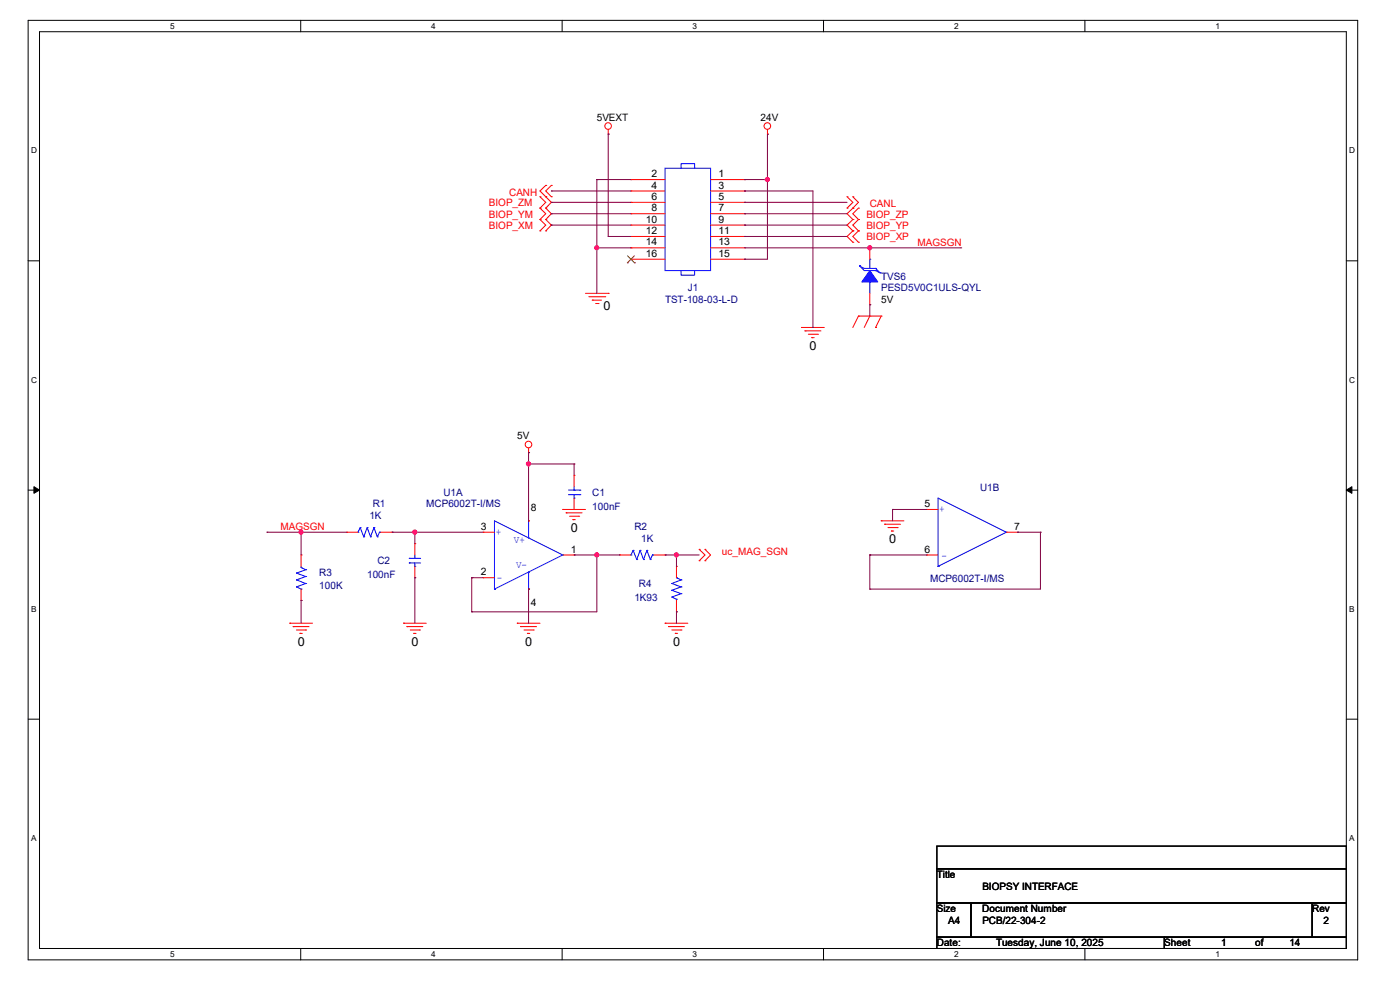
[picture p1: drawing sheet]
<svg xmlns="http://www.w3.org/2000/svg" width="297mm" height="210mm" viewBox="0 0 297 210" stroke-linecap="round" stroke-linejoin="round" font-family="sans-serif">
<path d="M6 4.3h282v199.3h-282zM8.4 6.7h277.2v194.5h-277.2z" fill="none" stroke="#000" stroke-width=".21"/>
<g fill="#fff">
<path d="M36.1 4.6h.9v1.9h-.9z"/>
<path d="M36.1 201.5h.9v1.9h-.9z"/>
</g>
<path d="M63.8 4.3v2.4M63.8 201.2v2.4" fill="none" stroke="#000" stroke-width=".21"/>
<g fill="#fff">
<path d="M91.5 4.6h.9v1.9h-.9z"/>
<path d="M91.5 201.5h.9v1.9h-.9z"/>
</g>
<path d="M119.3 4.3v2.4M119.3 201.2v2.4" fill="none" stroke="#000" stroke-width=".21"/>
<g fill="#fff">
<path d="M146.9 4.6h1v1.9h-1z"/>
<path d="M146.9 201.5h1v1.9h-1z"/>
</g>
<path d="M174.7 4.3v2.4M174.7 201.2v2.4" fill="none" stroke="#000" stroke-width=".21"/>
<g fill="#fff">
<path d="M202.4 4.6h.9v1.9h-.9z"/>
<path d="M202.4 201.5h.9v1.9h-.9z"/>
</g>
<path d="M230.2 4.3v2.4M230.2 201.2v2.4" fill="none" stroke="#000" stroke-width=".21"/>
<g fill="#fff">
<path d="M257.9 4.6h.9v1.9h-.9z"/>
<path d="M257.9 201.5h.9v1.9h-.9z"/>
<path d="M6.6 31h1.2v1.9h-1.2z"/>
<path d="M286.3 31h1.2v1.9h-1.2z"/>
<path d="M6.6 79.6h1.2v1.9h-1.2z"/>
<path d="M286.3 79.6h1.2v1.9h-1.2z"/>
</g>
<path d="M6 55.3h2.4M285.6 55.3h2.4" fill="none" stroke="#000" stroke-width=".21"/>
<g fill="#fff">
<path d="M6.6 128.3h1.1v1.9h-1.1z"/>
<path d="M286.3 128.3h1.1v1.9h-1.1z"/>
</g>
<path d="M6 104h2.4M285.6 104h2.4" fill="none" stroke="#000" stroke-width=".21"/>
<path d="M7.2 103.3l1.2 .7-1.2 .6zM285.6 104l1.2-.7v1.3z" fill="#000" stroke="#000" stroke-width=".21"/>
<g fill="#fff">
<path d="M6.6 176.9h1.1v1.9h-1.1z"/>
<path d="M286.3 176.9h1.1v1.9h-1.1z"/>
</g>
<path d="M6 152.6h2.4M285.6 152.6h2.4M198.8 179.5h86.8v4.8h-86.8zM198.8 184.3h86.8v7.3h-86.8zM198.8 191.6h7.2v7.2h-7.2zM198.8 198.8h48.2v2.4h-48.2zM206 191.6h72.4v7.2h-72.4zM247 198.8h38.6v2.4h-38.6zM278.4 191.6h7.2v7.2h-7.2z" fill="none" stroke="#000" stroke-width=".21"/>
<g fill="none" stroke="#f00" stroke-width=".21">
<path d="M115.8 39.3h.1M115.8 39.3l-1.2 1.2 2.4 2.4-1.2 1.3M117 39.3h.1M117 39.3l-1.2 1.2 1.2 1.2M129 28.4h.1M129 27.5v.9M133.9 38.1h.1M133.9 38.1h7.2M150.7 38.1h7.3M158 38.1h.1M162.8 28.4h.1M162.8 27.5v.9"/>
<path d="M114.6 49h.1M114.6 46.6h.1M114.6 44.2h.1M114.6 41.7h.1M114.6 46.6l1.2 1.2-1.2 1.2M114.6 44.2l1.2 1.1-1.2 1.3M114.6 41.7l1.2 1.2-1.2 1.3M115.8 41.7h.1M115.8 46.6h.1M115.8 49h.1M115.8 44.2h.1M115.8 46.6l1.2 1.2-1.2 1.2"/>
<path d="M115.8 44.2l1.2 1.1-1.2 1.3M117 41.7h.1M133.9 40.5h.1M133.9 42.9h.1M133.9 45.3h.1M133.9 47.8h.1M133.9 50.2h.1M133.9 52.6h.1M133.9 55h.1M133.9 40.5h7.2M133.9 42.9h7.2M133.9 45.3h7.2"/>
<path d="M133.9 47.8h7.2M133.9 50.2h7.2M133.9 52.6h7.2M133.9 55h7.2M150.7 40.5h7.3M150.7 42.9h7.3M150.7 45.3h7.3M150.7 47.8h7.3M150.7 50.2h7.3M150.7 52.6h7.3M150.7 55h7.3M158 40.5h.1"/>
<path d="M158 42.9h.1M158 45.3h.1M158 47.8h.1M158 50.2h.1M158 52.6h.1M158 55h.1M179.7 41.7h.1M179.7 44.2h.1M179.7 41.7l1.2 1.2-1.2 1.3M180.9 41.7h.1M180.9 44.2h.1M180.9 49h.1"/>
<path d="M180.9 51.4h.1M180.9 46.6h.1M180.9 41.7l1.2 1.2-1.2 1.3M180.9 49l-1.2 1.2 1.2 1.2M180.9 46.6l-1.2 1.2 1.2 1.2M180.9 44.2l-1.2 1.1 1.2 1.3M182.1 51.4h.1M182.1 49h.1M182.1 46.6h.1M182.1 44.2h.1M182.1 49l-1.2 1.2 1.2 1.2M182.1 46.6l-1.2 1.2 1.2 1.2"/>
<path d="M182.1 44.2l-1.2 1.1 1.2 1.3M184.5 52.6h.1M184.5 52.6v2.4M124.2 62.2h4.8M124.9 62.9h3.4M125.6 63.7h.1M125.6 63.7h2M126.4 64.4h.5M126.9 64.4h.1M128.3 62.9h.1M129 62.2h.1M170.1 69.5h.1"/>
<path d="M170.1 69.5h4.8M170.8 70.2h.1M170.8 70.2h3.4M171.5 70.9h1.9M172.2 71.6h.1M172.2 71.6h.5M173.4 70.9h.1M182.1 67.1h.1M182.1 67.1l-1.2 2.4M182.1 67.1h4.8M184.5 67.1h.1M184.5 64.6h.1"/>
<path d="M184.5 67.1l-1.2 2.4M184.5 62.2v2.4M185.8 69.5h.1M186.9 67.1h.1M186.9 67.1l-1.1 2.4M112.1 96h.1M112.1 95v1M63.9 117.7h.1M63.9 117.7v2.4M73.5 112.9h.1M73.5 112.9h2.4M80.8 112.9h2.4"/>
<path d="M83.2 112.9h.1M88 115.3h.1M88 115.3v2.4M102.5 112.9h.1M102.5 112.9h2.4M112.1 110.5h.1M119.4 108.1h.1M119.4 108.1h4.8M119.4 117.7h2.4M120.1 108.8h.1M120.1 108.8h3.4M120.8 109.5h2"/>
<path d="M121.5 110.2h.1M121.5 110.2h.5M121.8 117.7h.1M121.8 100.8h.1M121.8 108.1h.1M121.8 100.8v2.5M121.8 105.7v2.4M122.8 109.5h.1M131.4 117.7h.1M131.4 117.7h2.5M138.7 117.7h2.4M141.1 117.7h.1"/>
<path d="M148.3 116.5h.1M148.3 119h.1M148.3 116.5l1.3 1.2-1.3 1.3M149.6 116.5h.1M149.6 119h.1M149.6 116.5l1.1 1.2-1.1 1.3M186.9 110.5h.1M186.9 110.5h4.9M187.7 111.2h.1M187.7 111.2h3.4M188.4 111.9h1.9M189.1 112.6h.1"/>
<path d="M189.1 112.6h.5M190.3 111.9h.1M196.6 108.1h.1M196.6 117.7h.1M196.6 108.1h2.4M196.6 117.7h2.4M213.5 112.9h2.4M215.9 112.9h.1M61.5 132.2h.1M61.5 132.2h4.8M62.2 132.9h.1M62.2 132.9h3.4"/>
<path d="M62.9 133.6h2M63.6 134.4h.1M63.6 134.4h.5M63.9 127.4h.1M63.9 125v2.4M64.9 133.6h.1M85.6 132.2h.1M85.6 132.2h4.8M86.3 132.9h.1M86.3 132.9h3.4M87 133.6h2M87.8 134.4h.1"/>
<path d="M87.8 134.4h.5M88 122.6h.1M88 120.1v2.5M89 133.6h.1M102.5 122.6h.1M102.5 122.6h2.4M109.7 132.2h.1M109.7 132.2h4.9M110.4 132.9h.1M110.4 132.9h3.4M111.2 133.6h1.9M111.9 134.4h.1"/>
<path d="M111.9 134.4h.5M112.1 125h.1M113.1 133.6h.1M141.1 132.2h.1M141.1 132.2h4.8M141.8 132.9h.1M141.8 132.9h3.4M142.5 133.6h2M143.3 134.4h.1M143.3 134.4h.5M143.5 120.1h.1M143.5 129.8h.1"/>
<path d="M143.5 120.1v2.5M143.5 127.4v2.4M144.5 133.6h.1"/>
<circle cx="129" cy="26.7" r=".7"/>
<circle cx="162.8" cy="26.7" r=".7"/>
<circle cx="112.1" cy="94.3" r=".7"/>
</g>
<g fill="none" stroke="#00f" stroke-width=".21">
<path d="M141.1 35.7h9.6v21.7h-9.6zM144.5 35.7v-1h2.9v1M144.5 57.4v1h2.9v-1M182.4 56.4h.1M182.4 56.4l.9 1h2.5M182.4 56.4l.9 .5h2.5M184.5 55h.1M184.5 59.8h.1M184.5 55v1.9M184.5 59.8v2.4M185.8 57.4h.1M185.8 56.9h.1"/>
<path d="M185.8 56.9l.9 1M185.8 57.4l.9 .5M186.7 57.9h.1M75.9 112.9h.1M76.4 111.9h.1M76.4 111.9l.8 2M76.4 111.9l-.5 1M77.2 113.9h.1M77.9 111.9h.1M77.9 111.9l.7 2M77.9 111.9l-.7 2M78.6 113.9h.1"/>
<path d="M79.3 111.9h.1M79.3 111.9l.8 2M79.3 111.9l-.7 2M80.1 113.9h.1M80.5 112.9h.1M80.5 112.9l-.4 1M80.5 112.9h.3M86.8 118.4h.1M86.8 119.4h.1M86.8 118.4h2.4M86.8 119.4h2.4M88 118.4h.1"/>
<path d="M88 117.7v.7M88 119.4v.7M112.1 114.1h.1M112.1 110.5v3.6M119.4 117.7h.1M119.4 117.7l-14.5-7.2v14.5M119.4 117.7l-14.5 7.3M120.6 104h2.4M120.6 104.9h2.4M121.8 105.7h.1M121.8 104h.1M121.8 103.3v.7"/>
<path d="M121.8 104.9v.8M123 104h.1M123 104.9h.1M133.9 117.7h.1M134.3 116.8h.1M134.3 116.8l.8 1.9M134.3 116.8l-.4 .9M135.1 118.7h.1M135.8 116.8h.1M135.8 116.8l.7 1.9M135.8 116.8l-.7 1.9M136.5 118.7h.1"/>
<path d="M137.2 116.8h.1M137.2 116.8l.8 1.9M137.2 116.8l-.7 1.9M138 118.7h.1M138.4 117.7h.1M138.4 117.7l-.4 1M138.4 117.7h.3M213.5 112.9h.1M213.5 112.9l-14.5 7.2M213.5 112.9l-14.5-7.2v14.4M62.9 121.6h.1M62.9 123h.1"/>
<path d="M62.9 124.5h.1M62.9 121.6l2 .7M62.9 123l2 .8M62.9 124.5l1 .5M63.9 125h.1M63.9 120.4h.1M63.9 120.4l1 .5M63.9 120.1v.3M64.9 120.9h.1M64.9 122.3h.1M64.9 123.8h.1M64.9 120.9l-2 .7"/>
<path d="M64.9 122.3l-2 .7M64.9 123.8l-2 .7M88 120.1h.1M104.9 125h.1M112.1 121.4h.1M112.1 121.4v3.6M142.5 126.7h.1M142.5 125.2h.1M142.5 123.8h.1M142.5 126.7l1 .4M142.5 125.2l2 .7M142.5 123.8l2 .7"/>
<path d="M143.5 122.6h.1M143.5 127.1h.1M143.5 122.6l1 .4M143.5 127.1v.3M144.5 125.9h.1M144.5 124.5h.1M144.5 123h.1M144.5 125.9l-2 .8M144.5 124.5l-2 .7M144.5 123l-2 .8M199 120.1h.1"/>
</g>
<path d="M133.1 55.8h.1M133.1 54.3l1.5 1.5M134.6 54.3l-1.5 1.5M134.6 55.8h.1" fill="none" stroke="#804000" stroke-width=".21"/>
<path d="M184.5 57.4l1.7 2.4h-3.4z" fill-rule="evenodd" fill="#00f" stroke="#00f" stroke-width=".21"/>
<g fill="none" stroke="#800040" stroke-width=".21">
<path d="M126.6 38.1h.1M126.6 38.1h7.3M126.6 38.1v24.1M129 28.4h.1M129 28.4v21.8M158 38.1h.1M158 38.1h4.8M162.8 28.4h.1M162.8 38.1h.1M162.8 28.4v26.6h-4.8M117 40.5h.1M117 47.8h.1"/>
<path d="M117 45.3h.1M117 42.9h.1M117 40.5h16.9M117 42.9h16.9M117 47.8h16.9M117 45.3h16.9M126.6 52.6h.1M126.6 52.6h7.3M129 50.2h.1M129 50.2h4.9M158 55h.1M158 40.5h.1"/>
<path d="M158 42.9h.1M158 50.2h.1M158 47.8h.1M158 45.3h.1M158 52.6h45.8M158 40.5h14.5v29M158 42.9h21.7M158 50.2h21.7M158 47.8h21.7M158 45.3h21.7M184.5 52.6h.1M203.8 52.6h.1"/>
<path d="M172.5 69.5h.1M184.5 64.6h.1M184.5 64.6v2.5M112.1 96h.1M112.1 98.4h.1M112.1 96v14.5M112.1 98.4h9.7M121.8 98.4h.1M121.8 98.4v2.4M56.6 112.9h.1M56.6 112.9h16.9M63.9 112.9h.1"/>
<path d="M63.9 112.9v4.8M83.2 112.9h.1M83.2 112.9h19.3M88 112.9h.1M88 112.9v2.4M121.8 117.7h.1M121.8 117.7h9.6M126.6 117.7h.1M126.6 117.7v12.1h-26.5M141.1 117.7h.1M141.1 117.7h7.2M143.5 117.7h.1"/>
<path d="M143.5 117.7v2.4M184.5 117.7h.1M184.5 117.7h12.1M184.5 117.7v7.3M189.4 108.1h.1M189.4 108.1h7.2M189.4 108.1v2.4M215.9 112.9h.1M215.9 112.9h4.8M220.7 112.9h.1M220.7 112.9v12.1h-36.2M63.9 127.4h.1"/>
<path d="M63.9 127.4v4.8M88 122.6h.1M88 122.6v9.6M100.1 122.6h.1M100.1 129.8h.1M100.1 122.6h2.4M100.1 122.6v7.2M112.1 125h.1M112.1 125v7.2M143.5 129.8h.1M143.5 129.8v2.4M184.5 125h.1"/>
</g>
<g fill="#f0f" stroke="#f0f" stroke-width=".21">
<circle cx="162.8" cy="38.1" r=".44"/>
<circle cx="126.6" cy="52.6" r=".44"/>
<circle cx="112.1" cy="98.4" r=".44"/>
<circle cx="88" cy="112.9" r=".44"/>
<circle cx="63.9" cy="112.9" r=".44"/>
<circle cx="143.5" cy="117.7" r=".44"/>
<circle cx="126.6" cy="117.7" r=".44"/>
<circle cx="184.5" cy="52.6" r=".44"/>
</g>
<g font-size="2.6">
<text x="128.1" y="65.8">0</text>
<text x="171.7" y="74.3">0</text>
<text x="121.1" y="112.9">0</text>
<text x="188.6" y="115.3">0</text>
<text x="63.2" y="137">0</text>
<text x="87.3" y="137">0</text>
<text x="111.4" y="137">0</text>
<text x="142.8" y="137">0</text>
</g>
<g font-size="2.2">
<text x="126.6" y="25.6">5VEXT</text>
<text x="161.4" y="25.6">24V</text>
<text x="138.2" y="37.6">2</text>
<text x="138.2" y="40">4</text>
<text x="152.4" y="37.6">1</text>
<text x="152.4" y="40">3</text>
<text x="137" y="47.2">10</text>
<text x="138.2" y="42.4">6</text>
<text x="138.2" y="44.8">8</text>
<text x="152.4" y="42.4">5</text>
<text x="152.4" y="44.8">7</text>
<text x="152.4" y="47.2">9</text>
<text x="137" y="49.7">12</text>
<text x="137" y="52.1">14</text>
<text x="152.4" y="49.7">11</text>
<text x="152.4" y="52.1">13</text>
<text x="137" y="54.5">16</text>
<text x="152.4" y="54.5">15</text>
<text x="186.9" y="64.2">5V</text>
<text x="109.7" y="93.2">5V</text>
<text x="196.1" y="107.6">5</text>
<text x="102" y="112.4">3</text>
<text x="112.6" y="108.3">8</text>
<text x="215.2" y="112.4">7</text>
<text x="121.1" y="117.2">1</text>
<text x="196.1" y="117.2">6</text>
<text x="102" y="122">2</text>
<text x="112.6" y="128.6">4</text>
<text x="198.8" y="186.3">Title</text>
<text x="208.4" y="188.7">BIOPSY INTERFACE</text>
<text x="198.8" y="193.5">Size</text>
<text x="201.2" y="196">A4</text>
<text x="208.4" y="193.5">Document Number</text>
<text x="208.4" y="196">PCB/22-304-2</text>
<text x="278.4" y="193.5">Rev</text>
<text x="280.8" y="196">2</text>
<text x="198.8" y="200.8">Date:</text>
<text x="211.3" y="200.8">Tuesday, June 10, 2025</text>
<text x="247" y="200.8">Sheet</text>
<text x="259.1" y="200.8">1</text>
<text x="266.3" y="200.8">of</text>
<text x="273.6" y="200.8">14</text>
</g>
<g font-size="2.2" fill="#f00">
<text x="108" y="41.5">CANH</text>
<text x="103.7" y="46.1">BIOP_YM</text>
<text x="103.7" y="43.7">BIOP_ZM</text>
<text x="183.8" y="46.1">BIOP_ZP</text>
<text x="184.5" y="43.9">CANL</text>
<text x="103.7" y="48.6">BIOP_XM</text>
<text x="183.8" y="51">BIOP_XP</text>
<text x="183.8" y="48.6">BIOP_YP</text>
<text x="194.6" y="52.1">MAGSGN</text>
<text x="59.5" y="112.4">MAGSGN</text>
<text x="153.2" y="117.8">uc_MAG_SGN</text>
</g>
<g font-size="2.2" fill="#000080">
<text x="186.9" y="59.4">TVS6</text>
<text x="141.1" y="64.2">TST-108-03-L-D</text>
<text x="145.9" y="61.8">J1</text>
<text x="186.9" y="61.8">PESD5V0C1ULS-QYL</text>
<text x="79.1" y="107.7">R1</text>
<text x="90.4" y="107.7">MCP6002T-I/MS</text>
<text x="94.1" y="105.2">U1A</text>
<text x="125.6" y="105.2">C1</text>
<text x="207.9" y="104.1">U1B</text>
<text x="78.4" y="110.1">1K</text>
<text x="125.6" y="108.1">100nF</text>
<text x="134.6" y="112.5">R2</text>
<text x="80.1" y="119.7">C2</text>
<text x="136" y="114.9">1K</text>
<text x="67.7" y="122.1">R3</text>
<text x="67.7" y="125">100K</text>
<text x="77.9" y="122.6">100nF</text>
<text x="135.5" y="124.5">R4</text>
<text x="197.3" y="123.6">MCP6002T-I/MS</text>
<text x="134.6" y="127.4">1K93</text>
</g>
<g font-size="2.2" fill="#00f">
<text x="105.2" y="113.5">+</text>
<text x="199.3" y="108.7">+</text>
<text x="109" y="115.1">V+</text>
<text x="199.7" y="118.5">-</text>
<text x="105.4" y="123.1">-</text>
<text x="109.5" y="120.5">V-</text>
</g>
<g font-size="1.7">
<text x="36.1" y="6.1">5</text>
<text x="91.5" y="6.1">4</text>
<text x="146.9" y="6.1">3</text>
<text x="202.4" y="6.1">2</text>
<text x="257.9" y="6.1">1</text>
<text x="6.6" y="32.6">D</text>
<text x="286.3" y="32.6">D</text>
<text x="6.6" y="81.2">C</text>
<text x="286.3" y="81.2">C</text>
<text x="6.6" y="129.8">B</text>
<text x="286.3" y="129.8">B</text>
<text x="6.6" y="178.4">A</text>
<text x="286.3" y="178.4">A</text>
<text x="36.1" y="203">5</text>
<text x="91.5" y="203">4</text>
<text x="146.9" y="203">3</text>
<text x="202.4" y="203">2</text>
<text x="257.9" y="203">1</text>
</g>
</svg>
